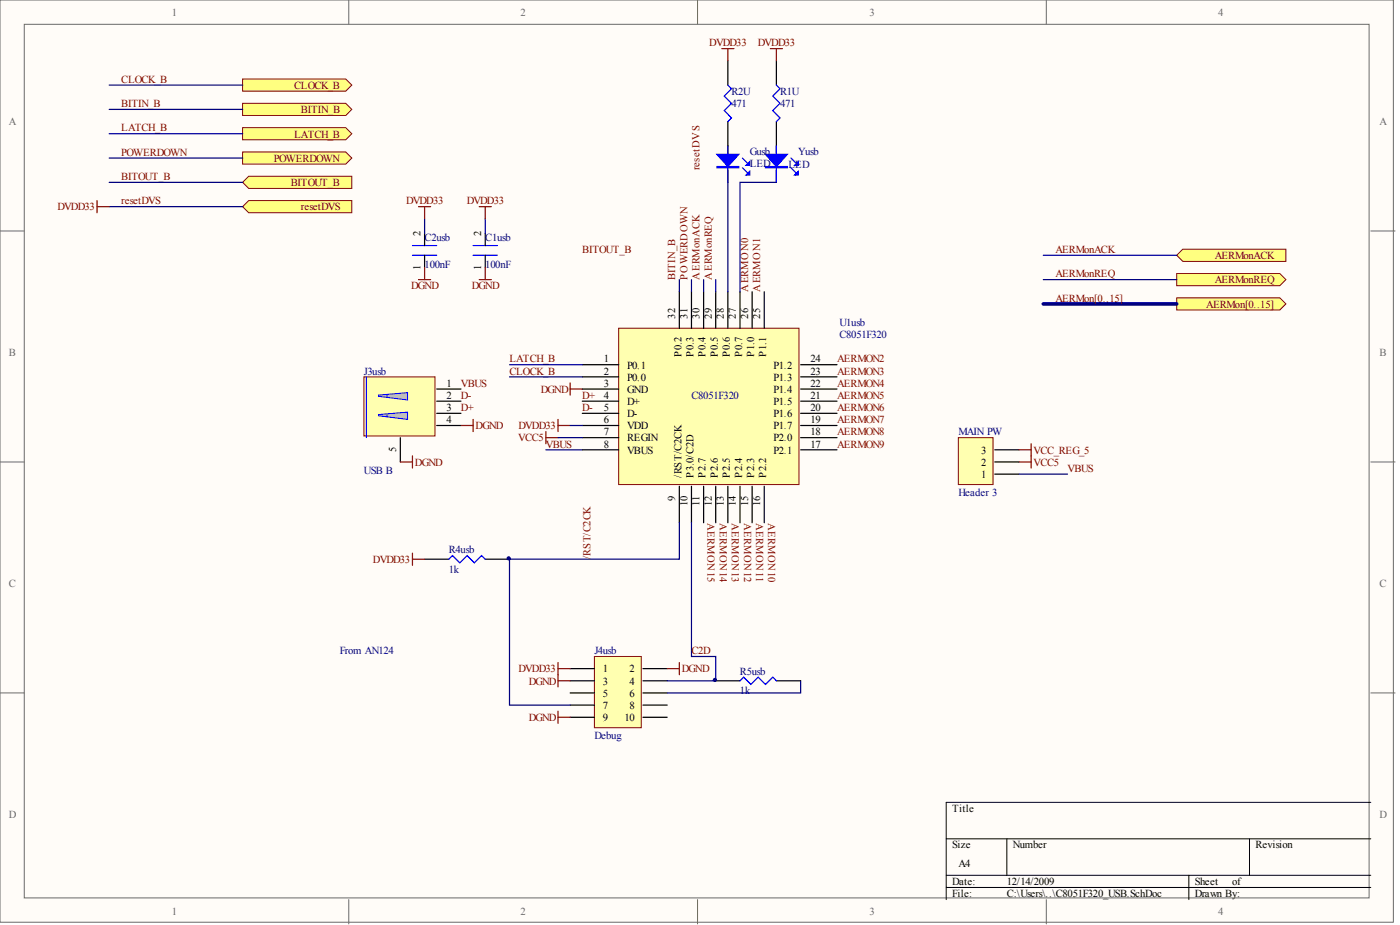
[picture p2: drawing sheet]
<svg xmlns="http://www.w3.org/2000/svg" width="292mm" height="193mm" viewBox="0 0 292 193" stroke-linecap="round" stroke-linejoin="round" font-family="sans-serif">
<g fill="#fffcf8" stroke="#696969" stroke-width=".21">
<path d="M0 0h290.7v192.4h-290.7z"/>
<path d="M5.1 5.1h280.6v182.2h-280.6z"/>
</g>
<path d="M72.8 0v5.1M145.5 0v5.1M218.3 0v5.1M0 48.2h5.1M286 48.2h5.1M0 96.4h5.1M286 96.4h5.1M0 144.6h5.1M286 144.6h5.1M72.8 187.7v5M145.5 187.7v5M218.3 187.7v5" fill="none" stroke="#696969" stroke-width=".21"/>
<path d="M197.4 175h88.6M210.1 175v7.6M260.7 175v7.6M286 167.4h-88.6v20.3M197.4 182.6h88.6M197.4 185.1h88.6M248 182.6v5.1" fill="none" stroke="#000" stroke-width=".21"/>
<path d="M129.1 68.5h37.6v32.6h-37.6z" fill="#ffffb0" stroke="#800000" stroke-width=".21"/>
<g fill="none" stroke="#000" stroke-width=".25">
<path d="M121.5 76.1h7.6M121.5 78.6h7.6M141.7 60.9v7.6M151.9 60.9v7.6M154.4 60.9v7.6M156.9 60.9v7.6M159.5 60.9v7.6M167 76.1h7.6M167 78.6h7.6M121.5 81.2h7.6M121.5 83.7h7.6M121.5 86.2h7.6"/>
<path d="M121.5 88.8h7.6M121.5 91.3h7.6M121.5 93.8h7.6M167 81.2h7.6M167 83.7h7.6M167 86.2h7.6M167 88.8h7.6M167 91.3h7.6M167 93.8h7.6M141.7 101.4v7.7M144.3 101.4v7.7M146.8 101.4v7.7"/>
<path d="M149.3 101.4v7.7M151.9 101.4v7.7M154.4 101.4v7.7M156.9 101.4v7.7M159.5 101.4v7.7"/>
</g>
<path d="M75.9 78.6h14.9v12.3h-14.9z" fill="#ffffb0" stroke="#800000" stroke-width=".21"/>
<path d="M91.1 81.2h5.1M91.1 83.7h5.1M91.1 86.2h5.1" fill="none" stroke="#000" stroke-width=".25"/>
<path d="M76.4 78.6v12.7" fill="none" stroke="#00f" stroke-width=".21"/>
<path d="M79 82.4l6-.5v1.5l-6-.7z" fill-rule="evenodd" fill="#c0c0c0" stroke="#00f" stroke-width=".21"/>
<path d="M80.7 82.4v.5" fill="none" stroke="#00f" stroke-width=".21"/>
<path d="M79 86.5l6-.5v1.5l-6-.8z" fill-rule="evenodd" fill="#c0c0c0" stroke="#00f" stroke-width=".21"/>
<path d="M80.7 86.5v.5" fill="none" stroke="#00f" stroke-width=".21"/>
<path d="M162 12.7v5.1M162 25.4v7.6M162 35.5v2.5M101.2 48.7v2.5M101.2 53.3v2.5M83.5 91.3v5.1M91.1 88.8h5.1" fill="none" stroke="#000" stroke-width=".25"/>
<path d="M162 17.8l.7 .7-1.5 1.5 1.5 1.6-1.5 1.5 1.5 1.5-.7 .8M162 30.4v7.6M165 35l1 1M165 33l1 1M98.7 53.3h5.1M98.7 51.2h5.1" fill="none" stroke="#00f" stroke-width=".25"/>
<g fill="#00f" stroke="#00f" stroke-width=".25">
<path d="M159.7 32.2h4.6l-2.3 2.5z"/>
<path d="M166.5 35.8v.7h-.7z"/>
<path d="M166.5 33.7v.8h-.7z"/>
<path d="M159.7 34.7h4.6v.3h-4.6z" fill-rule="evenodd"/>
</g>
<path d="M151.9 38v22.9" fill="none" stroke="#000080" stroke-width=".25"/>
<path d="M124 137h9.8v14.8h-9.8z" fill="#ffffb0" stroke="#800000" stroke-width=".21"/>
<g fill="none" stroke="#000" stroke-width=".25">
<path d="M151.9 12.7v5.1M151.9 25.4v7.6M151.9 35.5v2.5M88.6 116.7h5M101.2 116.7h5.1M119 139.5h5M134.1 139.5h5.1M119 142h5M119 144.6h5M119 147.1h5M119 149.6h5M134.1 142h5.1"/>
<path d="M134.1 144.6h5.1M134.1 147.1h5.1M134.1 149.6h5.1M149.3 142h5.1M162 142h5"/>
</g>
<path d="M162 38h-7.6v22.9M101.2 45.7v3M113.9 93.8h7.6M141.7 109.1v7.6h-35.4v30.4h12.7M144.3 109.1v27.9h5v5h-10.1M167 142v2.6h-27.8" fill="none" stroke="#000080" stroke-width=".25"/>
<path d="M151.9 17.8l.7 .7-1.5 1.5 1.5 1.6-1.5 1.5 1.5 1.5-.7 .8M151.9 30.4v7.6M154.9 35l1 1M154.9 33l1 1M93.6 116.7l.8-.8 1.5 1.5 1.5-1.5 1.6 1.5 1.5-1.5 .7 .8M154.4 142l.8-.7 1.5 1.5 1.5-1.5 1.5 1.5 1.5-1.5 .8 .7" fill="none" stroke="#00f" stroke-width=".25"/>
<g fill="#00f" stroke="#00f" stroke-width=".25">
<path d="M149.6 32.2h4.5l-2.2 2.5z"/>
<path d="M156.4 35.8v.7h-.7z"/>
<path d="M156.4 33.7v.8h-.7z"/>
<path d="M149.6 34.7h4.5v.3h-4.5z" fill-rule="evenodd"/>
</g>
<g fill="none" stroke="#800000" stroke-width=".25">
<path d="M100 58.3h2.5M100 43.1h2.5M101.2 43.1v2.6M101.2 55.8v2.5M119 79.9v2.5M83.5 96.4h2.6M86.1 95.1v2.5M96.2 88.8h2.5M98.7 87.5v2.5M116.4 87.5v2.5M116.4 88.8h2.6M119 81.2h2.5"/>
<path d="M86.1 115.4v2.5M86.1 116.7h2.5M116.4 138.2v5.1M116.4 139.5h2.6M139.2 139.5h2.5M141.7 138.2v2.6M116.4 148.4v2.5M116.4 142h2.6M116.4 149.6h2.6"/>
</g>
<g fill="#ffff80" stroke="#800000" stroke-width=".21">
<path d="M50.6 16.5h21.5l1.3 1.3-1.3 1.2h-21.5z" fill-rule="evenodd"/>
<path d="M50.6 21.6h21.5l1.3 1.2-1.3 1.3h-21.5z" fill-rule="evenodd"/>
<path d="M50.6 26.6h21.5l1.3 1.3-1.3 1.3h-21.5z" fill-rule="evenodd"/>
<path d="M50.6 31.7h21.5l1.3 1.3-1.3 1.2h-21.5z" fill-rule="evenodd"/>
<path d="M51.9 36.8h21.5v2.5h-21.5l-1.3-1.3z" fill-rule="evenodd"/>
</g>
<path d="M22.8 17.8h27.8M22.8 22.8h27.8M22.8 33h27.8M22.8 27.9h27.8M22.8 38h27.8M141.7 58.3v2.6M106.3 76.1h15.2M106.3 78.6h15.2M116.4 91.3h5.1M119 88.8h2.5" fill="none" stroke="#000080" stroke-width=".25"/>
<path d="M150.6 10.1h2.5M151.9 10.1v2.6M160.7 10.1h2.6M162 10.1v2.6M113.9 90v2.6M113.9 91.3h2.5" fill="none" stroke="#800000" stroke-width=".25"/>
<path d="M51.9 41.8h21.5v2.6h-21.5l-1.3-1.3z" fill-rule="evenodd" fill="#ffff80" stroke="#800000" stroke-width=".21"/>
<path d="M22.8 43.1h27.8M88.6 45.7v3" fill="none" stroke="#000080" stroke-width=".25"/>
<path d="M86.1 53.3h5M86.1 51.2h5" fill="none" stroke="#00f" stroke-width=".25"/>
<path d="M88.6 48.7v2.5M88.6 53.3v2.5" fill="none" stroke="#000" stroke-width=".25"/>
<path d="M87.3 58.3h2.6M87.3 43.1h2.6M88.6 43.1v2.6M88.6 55.8v2.5" fill="none" stroke="#800000" stroke-width=".25"/>
<path d="M245.5 62.1h21.5l1.3 1.3-1.3 1.3h-21.5z" fill-rule="evenodd" fill="#ffff80" stroke="#800000" stroke-width=".21"/>
<path d="M217.7 63.4h27.8" fill="none" stroke="#000080" stroke-width=".76"/>
<g fill="#ffff80" stroke="#800000" stroke-width=".21">
<path d="M245.5 57.1h21.5l1.3 1.2-1.3 1.3h-21.5z" fill-rule="evenodd"/>
<path d="M246.8 52h21.5v2.5h-21.5l-1.3-1.2z" fill-rule="evenodd"/>
</g>
<path d="M217.7 58.3h27.8M217.7 53.3h27.8" fill="none" stroke="#000080" stroke-width=".25"/>
<path d="M200 91.3h7.2v9.8h-7.2z" fill="#ffffb0" stroke="#800000" stroke-width=".21"/>
<path d="M207.5 98.9h5.1M207.5 96.4h5.1M207.5 93.8h5.1" fill="none" stroke="#000" stroke-width=".25"/>
<path d="M20.2 41.8v2.6M20.2 43.1h2.6M212.6 96.4h2.5M212.6 93.8h2.5M215.1 92.6v5" fill="none" stroke="#800000" stroke-width=".25"/>
<path d="M212.6 98.9h10.1" fill="none" stroke="#000080" stroke-width=".25"/>
<g fill="#000080" stroke="#000080" stroke-width=".21">
<circle cx="106.1" cy="116.5" r=".33"/>
<circle cx="149.2" cy="141.8" r=".33"/>
</g>
<text font-size="8.8" fill="#000080" x="146" y="66.4">PIU1usb030</text>
<g font-size="2.2" fill="#696969">
<text x="35.9" y="3.3">1</text>
<text x="108.6" y="3.3">2</text>
<text x="181.4" y="3.3">3</text>
<text x="254.2" y="3.3">4</text>
<text x="1.8" y="26.1">A</text>
<text x="287.8" y="26.1">A</text>
<text x="1.8" y="74.3">B</text>
<text x="287.8" y="74.3">B</text>
<text x="1.8" y="122.5">C</text>
<text x="287.8" y="122.5">C</text>
<text x="1.8" y="170.6">D</text>
<text x="287.8" y="170.6">D</text>
<text x="35.9" y="191">1</text>
<text x="108.6" y="191">2</text>
<text x="181.4" y="191">3</text>
<text x="254.2" y="191">4</text>
</g>
<g font-size="2.2" fill="#800000">
<text x="148" y="9.7">DVDD33</text>
<text x="158.1" y="9.7">DVDD33</text>
<text x="25.3" y="17.3">CLOCK_B</text>
<text x="25.3" y="22.4">BITIN_B</text>
<text x="61.4" y="18.5">CLOCK_B</text>
<text x="62.8" y="23.6">BITIN_B</text>
<text x="25.3" y="27.4">LATCH_B</text>
<text x="61.4" y="28.7">LATCH_B</text>
<text x="25.3" y="32.5">POWERDOWN</text>
<text x="57.2" y="33.8">POWERDOWN</text>
<text x="146" y="35.5" transform="rotate(-90 146 35.5)">resetDVS</text>
<text x="25.3" y="37.6">BITOUT_B</text>
<text x="60.7" y="38.8">BITOUT_B</text>
<text x="12" y="43.9">DVDD33</text>
<text x="25.3" y="42.6">resetDVS</text>
<text x="62.8" y="43.9">resetDVS</text>
<text x="84.7" y="42.6">DVDD33</text>
<text x="97.4" y="42.6">DVDD33</text>
<text x="121.5" y="52.8">BITOUT_B</text>
<text x="220.2" y="52.8">AERMonACK</text>
<text x="140.9" y="58.3" transform="rotate(-90 140.9 58.3)">BITIN_B</text>
<text x="143.4" y="58.3" transform="rotate(-90 143.4 58.3)">POWERDOWN</text>
<text x="146" y="58.3" transform="rotate(-90 146 58.3)">AERMonACK</text>
<text x="148.5" y="58.3" transform="rotate(-90 148.5 58.3)">AERMonREQ</text>
<text x="220.2" y="57.9">AERMonREQ</text>
<text x="253.5" y="59.1">AERMonREQ</text>
<text x="253.5" y="54.1">AERMonACK</text>
<text x="85.8" y="60.3">DGND</text>
<text x="98.4" y="60.3">DGND</text>
<text x="156.1" y="60.9" transform="rotate(-90 156.1 60.9)">AERMON0</text>
<text x="158.6" y="60.9" transform="rotate(-90 158.6 60.9)">AERMON1</text>
<text x="220.2" y="62.9">AERMon[0..15]</text>
<text x="251.7" y="64.2">AERMon[0..15]</text>
<text x="106.3" y="75.6">LATCH_B</text>
<text x="174.6" y="75.6">AERMON2</text>
<text x="96.2" y="80.7">VBUS</text>
<text x="96.2" y="83.2">D-</text>
<text x="106.3" y="78.1">CLOCK_B</text>
<text x="112.8" y="82">DGND</text>
<text x="121.5" y="83.2">D+</text>
<text x="174.6" y="78.1">AERMON3</text>
<text x="174.6" y="80.7">AERMON4</text>
<text x="174.6" y="83.2">AERMON5</text>
<text x="96.2" y="85.8">D+</text>
<text x="99.2" y="89.6">DGND</text>
<text x="108.2" y="89.6">DVDD33</text>
<text x="121.5" y="85.8">D-</text>
<text x="174.6" y="85.8">AERMON6</text>
<text x="174.6" y="88.3">AERMON7</text>
<text x="108.1" y="92.1">VCC5</text>
<text x="113.9" y="93.4">VBUS</text>
<text x="174.6" y="90.8">AERMON8</text>
<text x="174.6" y="93.4">AERMON9</text>
<text x="215.6" y="94.6">VCC_REG_5</text>
<text x="86.6" y="97.2">DGND</text>
<text x="215.6" y="97.2">VCC5</text>
<text x="222.7" y="98.4">VBUS</text>
<text x="147.6" y="109.1" transform="rotate(90 147.6 109.1)">AERMON15</text>
<text x="150.2" y="109.1" transform="rotate(90 150.2 109.1)">AERMON14</text>
<text x="152.7" y="109.1" transform="rotate(90 152.7 109.1)">AERMON13</text>
<text x="155.2" y="109.1" transform="rotate(90 155.2 109.1)">AERMON12</text>
<text x="157.8" y="109.1" transform="rotate(90 157.8 109.1)">AERMON11</text>
<text x="160.3" y="109.1" transform="rotate(90 160.3 109.1)">AERMON10</text>
<text x="77.8" y="117.5">DVDD33</text>
<text x="123.2" y="116.7" transform="rotate(-90 123.2 116.7)">/</text>
<text x="123.2" y="116" transform="rotate(-90 123.2 116)">RST/C2CK</text>
<text x="144.3" y="136.5">C2D</text>
<text x="108.2" y="140.3">DVDD33</text>
<text x="110.3" y="142.8">DGND</text>
<text x="142.2" y="140.3">DGND</text>
<text x="110.3" y="150.4">DGND</text>
</g>
<g font-size="2.2" fill="#000080">
<text x="152.6" y="19.8">R2U</text>
<text x="152.6" y="22.4">471</text>
<text x="162.7" y="19.8">R1U</text>
<text x="162.7" y="22.4">471</text>
<text x="156.4" y="32.2">Gusb</text>
<text x="156.4" y="34.8">LED</text>
<text x="164.5" y="35">LED</text>
<text x="166.5" y="32.2">Yusb</text>
<text x="88.6" y="50.3">C2usb</text>
<text x="101.2" y="50.3">C1usb</text>
<text x="88.6" y="55.8">100nF</text>
<text x="101.2" y="55.8">100nF</text>
<text x="175.1" y="68">U1usb</text>
<text x="175.1" y="70.5">C8051F320</text>
<text x="75.9" y="78.1">J3usb</text>
<text x="144.3" y="83.2">C8051F320</text>
<text x="200" y="90.8">MAIN PW</text>
<text x="75.9" y="98.9">USB B</text>
<text x="200" y="103.5">Header 3</text>
<text x="93.6" y="115.4">R4usb</text>
<text x="93.6" y="119.5">1k</text>
<text x="70.9" y="136.5">From AN124</text>
<text x="124" y="136.5">J4usb</text>
<text x="154.4" y="140.8">R5usb</text>
<text x="154.4" y="144.8">1k</text>
<text x="124" y="154.2">Debug</text>
</g>
<g font-size="2.2">
<text x="87.7" y="49.2" transform="rotate(-90 87.7 49.2)">2</text>
<text x="100.4" y="49.2" transform="rotate(-90 100.4 49.2)">2</text>
<text x="87.7" y="56.4" transform="rotate(-90 87.7 56.4)">1</text>
<text x="100.4" y="56.4" transform="rotate(-90 100.4 56.4)">1</text>
<text x="140.9" y="66.4" transform="rotate(-90 140.9 66.4)">32</text>
<text x="143.4" y="66.4" transform="rotate(-90 143.4 66.4)">31</text>
<text x="146" y="66.4" transform="rotate(-90 146 66.4)">30</text>
<text x="148.5" y="66.4" transform="rotate(-90 148.5 66.4)">29</text>
<text x="151" y="66.4" transform="rotate(-90 151 66.4)">28</text>
<text x="153.6" y="66.4" transform="rotate(-90 153.6 66.4)">27</text>
<text x="156.1" y="66.4" transform="rotate(-90 156.1 66.4)">26</text>
<text x="158.6" y="66.4" transform="rotate(-90 158.6 66.4)">25</text>
<text x="126" y="75.6">1</text>
<text x="130.9" y="76.9">P0.1</text>
<text x="142.2" y="74.5" transform="rotate(-90 142.2 74.5)">P0.2</text>
<text x="144.7" y="74.5" transform="rotate(-90 144.7 74.5)">P0.3</text>
<text x="147.2" y="74.5" transform="rotate(-90 147.2 74.5)">P0.4</text>
<text x="149.8" y="74.5" transform="rotate(-90 149.8 74.5)">P0.5</text>
<text x="152.3" y="74.5" transform="rotate(-90 152.3 74.5)">P0.6</text>
<text x="154.8" y="74.5" transform="rotate(-90 154.8 74.5)">P0.7</text>
<text x="157.3" y="74.5" transform="rotate(-90 157.3 74.5)">P1.0</text>
<text x="159.9" y="74.5" transform="rotate(-90 159.9 74.5)">P1.1</text>
<text x="161.4" y="76.9">P1.2</text>
<text x="169.1" y="75.6">24</text>
<text x="93.1" y="80.7">1</text>
<text x="93.1" y="83.2">2</text>
<text x="126" y="78.1">2</text>
<text x="126" y="80.7">3</text>
<text x="126" y="83.2">4</text>
<text x="130.9" y="79.4">P0.0</text>
<text x="130.9" y="82">GND</text>
<text x="161.4" y="82">P1.4</text>
<text x="161.4" y="79.4">P1.3</text>
<text x="169.1" y="83.2">21</text>
<text x="169.1" y="80.7">22</text>
<text x="169.1" y="78.1">23</text>
<text x="93.1" y="85.8">3</text>
<text x="93.1" y="88.3">4</text>
<text x="126" y="85.8">5</text>
<text x="126" y="88.3">6</text>
<text x="130.9" y="84.5">D+</text>
<text x="130.9" y="87">D-</text>
<text x="130.9" y="89.6">VDD</text>
<text x="161.4" y="89.6">P1.7</text>
<text x="161.4" y="87">P1.6</text>
<text x="161.4" y="84.5">P1.5</text>
<text x="169.1" y="88.3">19</text>
<text x="169.1" y="85.8">20</text>
<text x="82.7" y="94.4" transform="rotate(-90 82.7 94.4)">5</text>
<text x="126" y="90.8">7</text>
<text x="126" y="93.4">8</text>
<text x="130.9" y="92.1">REGIN</text>
<text x="130.9" y="94.6">VBUS</text>
<text x="161.4" y="94.6">P2.1</text>
<text x="161.4" y="92.1">P2.0</text>
<text x="169.1" y="93.4">17</text>
<text x="169.1" y="90.8">18</text>
<text x="204.7" y="94.6">3</text>
<text x="142.2" y="99.7" transform="rotate(-90 142.2 99.7)">/RST/C2CK</text>
<text x="144.7" y="99.7" transform="rotate(-90 144.7 99.7)">P3.0/C2D</text>
<text x="147.2" y="99.7" transform="rotate(-90 147.2 99.7)">P2.7</text>
<text x="149.8" y="99.7" transform="rotate(-90 149.8 99.7)">P2.6</text>
<text x="152.3" y="99.7" transform="rotate(-90 152.3 99.7)">P2.5</text>
<text x="154.8" y="99.7" transform="rotate(-90 154.8 99.7)">P2.4</text>
<text x="157.3" y="99.7" transform="rotate(-90 157.3 99.7)">P2.3</text>
<text x="159.9" y="99.7" transform="rotate(-90 159.9 99.7)">P2.2</text>
<text x="204.7" y="99.7">1</text>
<text x="204.7" y="97.2">2</text>
<text x="140.9" y="104.5" transform="rotate(-90 140.9 104.5)">9</text>
<text x="143.4" y="105.6" transform="rotate(-90 143.4 105.6)">10</text>
<text x="146" y="105.6" transform="rotate(-90 146 105.6)">11</text>
<text x="148.5" y="105.6" transform="rotate(-90 148.5 105.6)">12</text>
<text x="151" y="105.6" transform="rotate(-90 151 105.6)">13</text>
<text x="153.6" y="105.6" transform="rotate(-90 153.6 105.6)">14</text>
<text x="156.1" y="105.6" transform="rotate(-90 156.1 105.6)">15</text>
<text x="158.6" y="105.6" transform="rotate(-90 158.6 105.6)">16</text>
<text x="125.8" y="140.3">1</text>
<text x="125.8" y="142.8">3</text>
<text x="131.3" y="140.3">2</text>
<text x="131.3" y="142.8">4</text>
<text x="125.8" y="145.4">5</text>
<text x="125.8" y="147.9">7</text>
<text x="131.3" y="145.4">6</text>
<text x="131.3" y="147.9">8</text>
<text x="125.8" y="150.4">9</text>
<text x="130.3" y="150.4">10</text>
<text x="198.7" y="169.4">Title</text>
<text x="198.7" y="177">Size</text>
<text x="211.3" y="177">Number</text>
<text x="262" y="177">Revision</text>
<text x="198.7" y="184.6">Date:</text>
<text x="200" y="180.8">A4</text>
<text x="210.1" y="184.6">12/14/2009</text>
<text x="249.3" y="184.6">Sheet</text>
<text x="257.1" y="184.6">of</text>
<text x="198.7" y="187.1">File:</text>
<text x="210.1" y="187.1">C:\Users\..\C8051F320_USB.SchDoc</text>
<text x="249.3" y="187.1">Drawn By:</text>
</g>
</svg>
